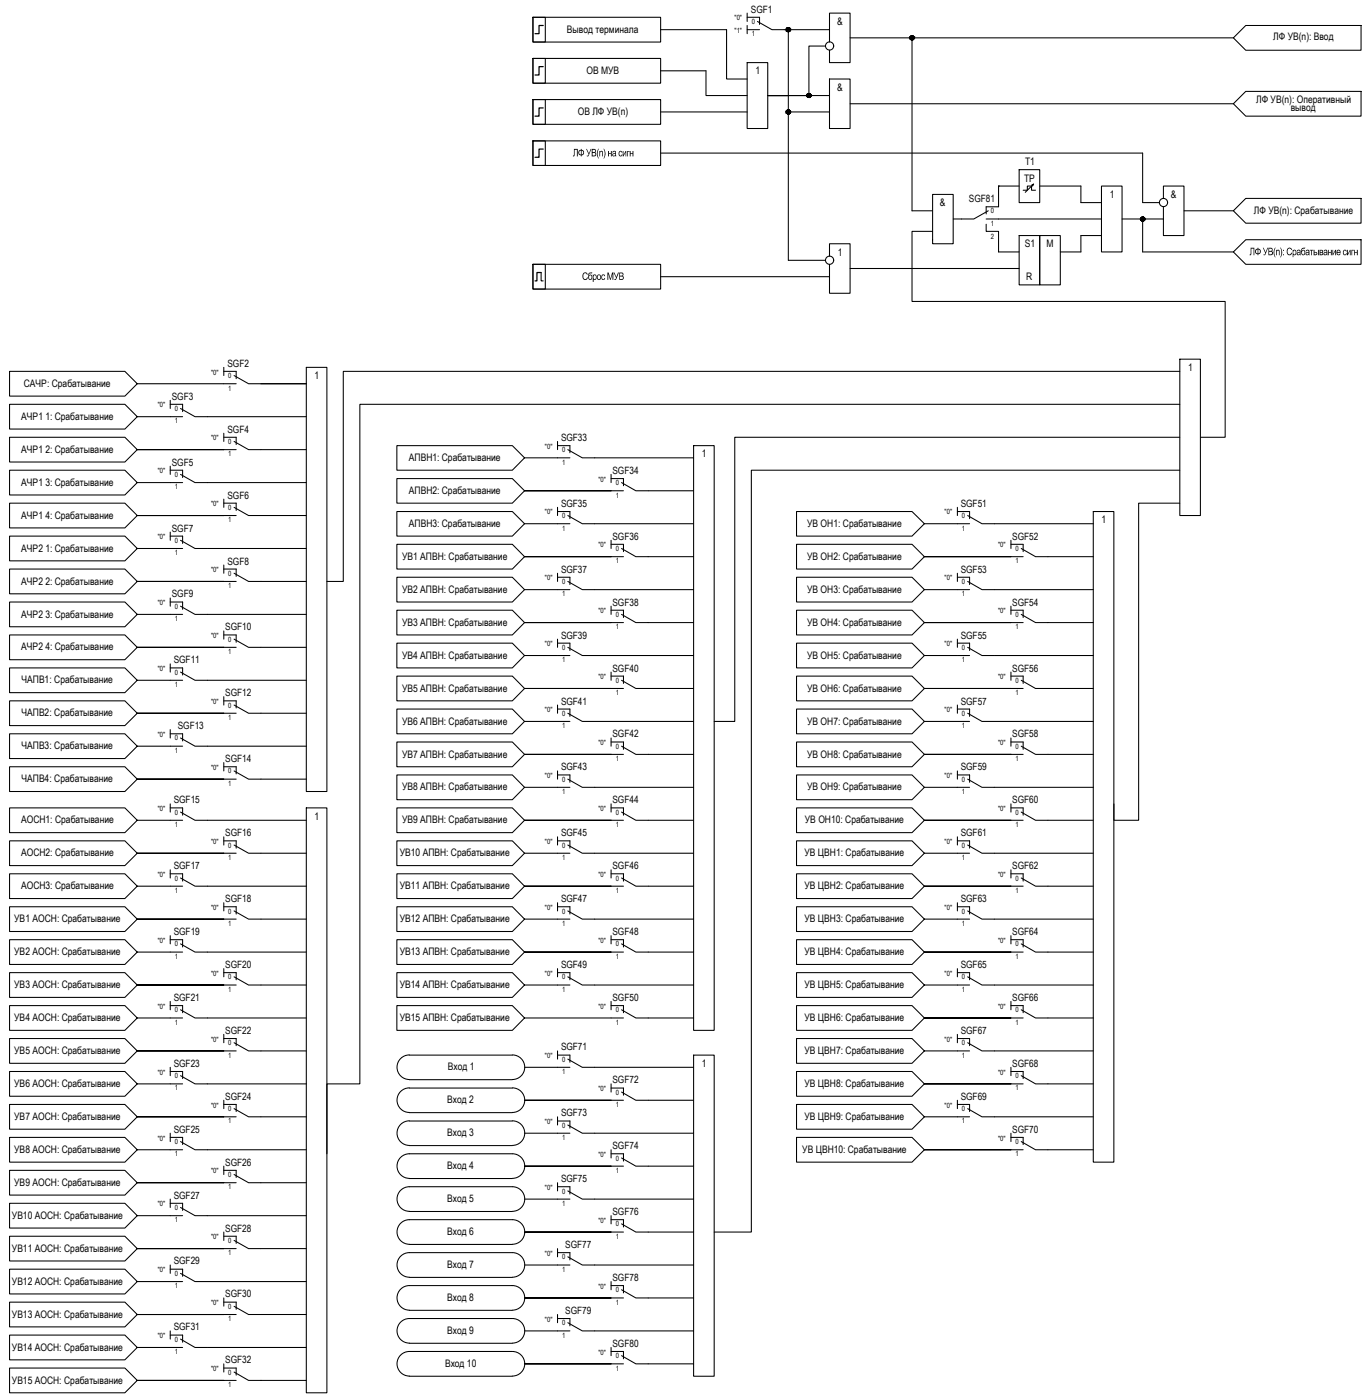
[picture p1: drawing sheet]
<svg xmlns="http://www.w3.org/2000/svg" width="332mm" height="340mm" viewBox="0 0 332 340" stroke-linecap="round" stroke-linejoin="round" font-family="sans-serif">
<g fill="none" stroke="#000" stroke-width=".25">
<path d="M129.3 4.2h3v6h-3zM129.3 4.2h31v6h-31zM129.3 14.2h3v6h-3zM129.3 14.2h31v6h-31zM160.3 7.2h16v12h5M160.3 17.2h11v6h10M181.3 15.2h5v16h-5zM181.3 4.2h3v1.7M181.3 7.2h3M181.3 3.2v2M181.3 6.2v2M183.8 5.2l3.5 2h14"/>
<path d="M191.3 7.2v56h9M200.3 11.2h-4v12h-10h15M201.3 10.2v-7h5v12h-5v-3M201.3 19.2h5v12h-5zM206.3 9.2h93M221.3 9.2v42h5M299.3 9.2l3-3h28v6h-28zM129.3 24.2h3v6h-3zM129.3 24.2h31v6h-31zM129.3 34.2h3v6h-3zM129.3 34.2h31v6h-31zM160.3 27.2h21"/>
<path d="M160.3 37.2h117v12h4M191.3 23.2h-5h5M191.3 27.2h10M206.3 25.2h93M299.3 25.2l3-3h28v6h-28zM226.3 47.2h5v12h-5zM239.3 53.2h3M239.8 51.2l-3.5 2h-5M242.3 50.2h-3v1.8M242.3 45.2h5M262.3 49.2h5M262.3 57.2h5"/>
<path d="M267.3 45.2h5v16h-5zM282.3 48.2v-3h5v12h-5v-7M287.3 51.2h12M299.3 51.2l3-3h28v6h-28zM129.3 64.2h3v6h-3zM129.3 64.2h31v6h-31zM160.3 67.2h41M201.3 62.2v-3h5v12h-5v-7M206.3 65.2h41M242.3 61.2h5M257.3 61.2h5M277.3 61.2h22"/>
<path d="M299.3 61.2l3-3h28v6h-28zM2.3 90.2h28l3 3-3 3h-28zM2.3 98.2h28l3 3-3 3h-28zM41.3 98.2h3v1.8M41.3 97.2v2M43.8 99.2l3.5 2h3M54.3 93.2h3M54.3 90.2h3v1.8M54.3 89.2v2M56.8 91.2l3.5 2h14M74.3 89.2h5v103h-5zM286.3 87.2h5v38h-5z"/>
<path d="M2.3 106.2h28l3 3-3 3h-28zM2.3 114.2h28l3 3-3 3h-28zM41.3 114.2h3v1.8M41.3 101.2h3M41.3 113.2v2M41.3 117.2h3M43.8 115.2l3.5 2h3M54.3 109.2h-21h21M54.3 106.2h3v1.8M54.3 105.2v2M54.3 109.2h3M56.8 107.2l3.5 2h3"/>
<path d="M96.3 108.2h28l3 3-3 3h-28zM96.3 116.2h28l3 3-3 3h-28zM135.3 108.2h3v1.7M135.3 111.2h3M135.3 107.2v2M137.8 109.2l3.5 2h3M148.3 119.2h-21h21M148.3 116.2h3v1.7M148.3 119.2h3M148.3 115.2v2M150.8 117.2l3.5 2h3M168.3 108.2h5v142h-5z"/>
<path d="M2.3 122.2h28l3 3-3 3h-28zM2.3 130.2h28l3 3-3 3h-28zM2.3 138.2h28l3 3-3 3h-28zM41.3 130.2h3v1.8M41.3 129.2v2M41.3 133.2h3M43.8 131.2l3.5 2h3M54.3 125.2h-21h21M54.3 122.2h3v1.8M54.3 138.2h3v1.8M54.3 121.2v2M54.3 137.2v2"/>
<path d="M54.3 125.2h3M56.8 123.2l3.5 2h3M56.8 139.2l3.5 2h3M96.3 124.2h28l3 3-3 3h-28zM96.3 132.2h28l3 3-3 3h-28zM135.3 124.2h3v1.7M135.3 123.2v2M135.3 139.2v2M135.3 127.2h3M137.8 125.2l3.5 2h3M148.3 135.2h-21h21M148.3 132.2h3v1.8"/>
<path d="M148.3 131.2v2M148.3 135.2h3M150.8 133.2l3.5 2h3M193.3 124.2h28l3 3-3 3h-28zM193.3 132.2h28l3 3-3 3h-28zM232.3 127.2h3M232.3 124.2h3v1.7M232.3 123.2v2M232.3 139.2v2M234.8 125.2l3.5 2h3M245.3 135.2h-21h21M245.3 135.2h3"/>
<path d="M245.3 132.2h3v1.8M245.3 131.2v2M247.8 133.2l3.5 2h3M265.3 124.2h5v158h-5zM2.3 146.2h28l3 3-3 3h-28zM2.3 154.2h28l3 3-3 3h-28zM41.3 146.2h3v1.8M41.3 145.2v2M41.3 149.2h3M43.8 147.2l3.5 2h3M54.3 141.2h-21h21M54.3 157.2h-21h21"/>
<path d="M54.3 154.2h3v1.8M54.3 153.2v2M54.3 141.2h3M54.3 157.2h3M56.8 155.2l3.5 2h3M96.3 140.2h28l3 3-3 3h-28zM96.3 148.2h28l3 3-3 3h-28zM96.3 156.2h28l3 3-3 3h-28zM135.3 140.2h3v1.8M135.3 156.2h3v1.8M135.3 155.2v2M135.3 143.2h3"/>
<path d="M135.3 159.2h3M137.8 141.2l3.5 2h3M137.8 157.2l3.5 2h3M148.3 151.2h-21h21M148.3 148.2h3v1.8M148.3 147.2v2M148.3 151.2h3M150.8 149.2l3.5 2h3M193.3 140.2h28l3 3-3 3h-28zM193.3 148.2h28l3 3-3 3h-28zM193.3 156.2h28l3 3-3 3h-28zM232.3 143.2h3"/>
<path d="M232.3 140.2h3v1.8M232.3 159.2h3M232.3 156.2h3v1.8M232.3 155.2v2M234.8 141.2l3.5 2h3M234.8 157.2l3.5 2h3M245.3 151.2h-21h21M245.3 151.2h3M245.3 148.2h3v1.8M245.3 147.2v2M247.8 149.2l3.5 2h3M2.3 162.2h28l3 3-3 3h-28z"/>
<path d="M2.3 170.2h28l3 3-3 3h-28zM2.3 178.2h28l3 3-3 3h-28zM41.3 162.2h3v1.7M41.3 178.2h3v1.7M41.3 161.2v2M41.3 177.2v2M41.3 165.2h3M43.8 163.2l3.5 2h3M43.8 179.2l3.5 2h3M54.3 173.2h-21h21M54.3 170.2h3v1.7M54.3 169.2v2"/>
<path d="M54.3 173.2h3M56.8 171.2l3.5 2h3M96.3 164.2h28l3 3-3 3h-28zM96.3 172.2h28l3 3-3 3h-28zM135.3 172.2h3v1.8M135.3 171.2v2M135.3 175.2h3M137.8 173.2l3.5 2h3M148.3 167.2h-21h21M148.3 164.2h3v1.8M148.3 163.2v2M148.3 179.2v2"/>
<path d="M148.3 167.2h3M150.8 165.2l3.5 2h3M193.3 164.2h28l3 3-3 3h-28zM193.3 172.2h28l3 3-3 3h-28zM232.3 175.2h3M232.3 172.2h3v1.8M232.3 171.2v2M234.8 173.2l3.5 2h3M245.3 167.2h-21h21M245.3 167.2h3M245.3 164.2h3v1.8M245.3 163.2v2"/>
<path d="M245.3 179.2v2M247.8 165.2l3.5 2h3M2.3 186.2h28l3 3-3 3h-28zM2.3 196.2h28l3 3-3 3h-28zM41.3 196.2h3v1.8M41.3 195.2v2M41.3 181.2h3M41.3 199.2h3M43.8 197.2l3.5 2h3M54.3 189.2h-21h21M54.3 186.2h3v1.7M54.3 185.2v2"/>
<path d="M54.3 189.2h3M56.8 187.2l3.5 2h3M74.3 196.2h5v142h-5zM96.3 180.2h28l3 3-3 3h-28zM96.3 188.2h28l3 3-3 3h-28zM96.3 196.2h28l3 3-3 3h-28zM135.3 188.2h3v1.8M135.3 187.2v2M135.3 191.2h3M137.8 189.2l3.5 2h3M148.3 183.2h-21h21M148.3 199.2h-21h21"/>
<path d="M148.3 199.2h3M148.3 196.2h3v1.8M148.3 180.2h3v1.8M148.3 195.2v2M148.3 183.2h3M150.8 181.2l3.5 2h3M150.8 197.2l3.5 2h3M193.3 180.2h28l3 3-3 3h-28zM193.3 188.2h28l3 3-3 3h-28zM193.3 196.2h28l3 3-3 3h-28zM232.3 191.2h3M232.3 188.2h3v1.8"/>
<path d="M232.3 187.2v2M234.8 189.2l3.5 2h3M245.3 183.2h-21h21M245.3 199.2h-21h21M245.3 199.2h3M245.3 196.2h3v1.8M245.3 183.2h3M245.3 180.2h3v1.8M245.3 195.2v2M247.8 181.2l3.5 2h3M247.8 197.2l3.5 2h3M2.3 204.2h28l3 3-3 3h-28z"/>
<path d="M2.3 212.2h28l3 3-3 3h-28zM41.3 212.2h3v1.8M41.3 211.2v2M41.3 215.2h3M43.8 213.2l3.5 2h3M54.3 207.2h-21h21M54.3 204.2h3v1.8M54.3 203.2v2M54.3 219.2v2M54.3 207.2h3M56.8 205.2l3.5 2h3M96.3 204.2h28l3 3-3 3h-28z"/>
<path d="M96.3 212.2h28l3 3-3 3h-28zM135.3 207.2h3M135.3 204.2h3v1.8M135.3 203.2v2M135.3 219.2v2M137.8 205.2l3.5 2h3M148.3 215.2h-21h21M148.3 215.2h3M148.3 212.2h3v1.8M148.3 211.2v2M150.8 213.2l3.5 2h3M193.3 204.2h28l3 3-3 3h-28z"/>
<path d="M193.3 212.2h28l3 3-3 3h-28zM232.3 207.2h3M232.3 204.2h3v1.8M232.3 203.2v2M232.3 219.2v2M234.8 205.2l3.5 2h3M245.3 215.2h-21h21M245.3 215.2h3M245.3 212.2h3v1.8M245.3 211.2v2M247.8 213.2l3.5 2h3M2.3 220.2h28l3 3-3 3h-28z"/>
<path d="M2.3 228.2h28l3 3-3 3h-28zM2.3 236.2h28l3 3-3 3h-28zM41.3 228.2h3v1.8M41.3 227.2v2M41.3 231.2h3M43.8 229.2l3.5 2h3M54.3 223.2h-21h21M54.3 239.2h-21h21M54.3 220.2h3v1.8M54.3 236.2h3v1.7M54.3 235.2v2M54.3 223.2h3"/>
<path d="M54.3 239.2h3M56.8 221.2l3.5 2h3M56.8 237.2l3.5 2h3M96.3 220.2h28l3 3-3 3h-28zM96.3 228.2h28l3 3-3 3h-28zM96.3 236.2h28l3 3-3 3h-28zM135.3 223.2h3M135.3 220.2h3v1.8M135.3 239.2h3M135.3 236.2h3v1.7M135.3 235.2v2M137.8 221.2l3.5 2h3"/>
<path d="M137.8 237.2l3.5 2h3M148.3 231.2h-21h21M148.3 231.2h3M148.3 228.2h3v1.8M148.3 227.2v2M150.8 229.2l3.5 2h3M193.3 220.2h28l3 3-3 3h-28zM193.3 228.2h28l3 3-3 3h-28zM193.3 236.2h28l3 3-3 3h-28zM232.3 223.2h3M232.3 220.2h3v1.8M232.3 239.2h3"/>
<path d="M232.3 236.2h3v1.7M232.3 235.2v2M234.8 221.2l3.5 2h3M234.8 237.2l3.5 2h3M245.3 231.2h-21h21M245.3 231.2h3M245.3 228.2h3v1.8M245.3 227.2v2M247.8 229.2l3.5 2h3M2.3 244.2h28l3 3-3 3h-28zM2.3 252.2h28l3 3-3 3h-28zM41.3 244.2h3v1.7"/>
<path d="M41.3 243.2v2M41.3 259.2v2M41.3 247.2h3M43.8 245.2l3.5 2h3M54.3 255.2h-21h21M54.3 252.2h3v1.7M54.3 251.2v2M54.3 255.2h3M56.8 253.2l3.5 2h3M96.3 244.2h28l3 3-3 3h-28zM127.3 247.2h24M135.3 256.2h3v1.7"/>
<path d="M135.3 255.2v2M135.3 259.2h3M137.8 257.2l3.5 2h3M148.3 244.2h3v1.7M148.3 243.2v2M150.8 245.2l3.5 2h3M168.3 256.2h5v78h-5zM193.3 244.2h28l3 3-3 3h-28zM193.3 252.2h28l3 3-3 3h-28zM232.3 255.2h3M232.3 252.2h3v1.7M232.3 251.2v2"/>
<path d="M234.8 253.2l3.5 2h3M245.3 247.2h-21h21M245.3 247.2h3M245.3 244.2h3v1.7M245.3 243.2v2M245.3 259.2v2M247.8 245.2l3.5 2h3M2.3 260.2h28l3 3-3 3h-28zM2.3 268.2h28l3 3-3 3h-28zM2.3 276.2h28l3 3-3 3h-28zM41.3 260.2h3v1.7M41.3 276.2h3v1.7"/>
<path d="M41.3 275.2v2M41.3 263.2h3M41.3 279.2h3M43.8 261.2l3.5 2h3M43.8 277.2l3.5 2h3M54.3 271.2h-21h21M54.3 268.2h3v1.7M54.3 267.2v2M54.3 271.2h3M56.8 269.2l3.5 2h3M135.3 272.2h3v1.7M135.3 271.2v2"/>
<path d="M135.3 275.2h3M137.8 273.2l3.5 2h3M148.3 267.2h-21h21M148.3 264.2h3v1.7M148.3 263.2v2M148.3 279.2v2M148.3 267.2h3M150.8 265.2l3.5 2h3M193.3 260.2h28l3 3-3 3h-28zM193.3 268.2h28l3 3-3 3h-28zM193.3 276.2h28l3 3-3 3h-28zM232.3 271.2h3"/>
<path d="M232.3 268.2h3v1.7M232.3 267.2v2M234.8 269.2l3.5 2h3M245.3 263.2h-21h21M245.3 279.2h-21h21M245.3 263.2h3M245.3 260.2h3v1.7M245.3 279.2h3M245.3 276.2h3v1.7M245.3 275.2v2M247.8 261.2l3.5 2h3M247.8 277.2l3.5 2h3"/>
<path d="M2.3 284.2h28l3 3-3 3h-28zM2.3 292.2h28l3 3-3 3h-28zM41.3 292.2h3v1.7M41.3 291.2v2M41.3 295.2h3M43.8 293.2l3.5 2h3M54.3 287.2h-21h21M54.3 284.2h3v1.7M54.3 283.2v2M54.3 299.2v2M54.3 287.2h3M56.8 285.2l3.5 2h3"/>
<path d="M135.3 288.2h3v1.7M135.3 287.2v2M135.3 291.2h3M137.8 289.2l3.5 2h3M148.3 283.2h-21h21M148.3 299.2h-21h21M148.3 280.2h3v1.7M148.3 296.2h3v1.7M148.3 295.2v2M148.3 283.2h3M148.3 299.2h3M150.8 281.2l3.5 2h3"/>
<path d="M150.8 297.2l3.5 2h3M2.3 300.2h28l3 3-3 3h-28zM2.3 308.2h28l3 3-3 3h-28zM2.3 316.2h28l3 3-3 3h-28zM41.3 308.2h3v1.7M41.3 307.2v2M41.3 311.2h3M43.8 309.2l3.5 2h3M54.3 303.2h-21h21M54.3 319.2h-21h21M54.3 300.2h3v1.7M54.3 316.2h3v1.7"/>
<path d="M54.3 315.2v2M54.3 303.2h3M54.3 319.2h3M56.8 301.2l3.5 2h3M56.8 317.2l3.5 2h3M135.3 304.2h3v1.8M135.3 303.2v2M135.3 319.2v2M135.3 307.2h3M137.8 305.2l3.5 2h3M148.3 315.2h-21h21M148.3 312.2h3v1.8"/>
<path d="M148.3 311.2v2M148.3 315.2h3M150.8 313.2l3.5 2h3M2.3 324.2h28l3 3-3 3h-28zM2.3 332.2h28l3 3-3 3h-28zM41.3 324.2h3v1.7M41.3 323.2v2M41.3 327.2h3M43.8 325.2l3.5 2h3M54.3 335.2h-21h21M54.3 332.2h3v1.7M54.3 331.2v2"/>
<path d="M54.3 335.2h3M56.8 333.2l3.5 2h3M135.3 320.2h3v1.8M135.3 323.2h3M137.8 321.2l3.5 2h3M148.3 331.2h-21h21M148.3 328.2h3v1.8M148.3 327.2v2M148.3 331.2h3M150.8 329.2l3.5 2h3"/>
<circle cx="191.3" cy="7.2" r=".49"/>
<circle cx="201.3" cy="11.2" r=".99"/>
<circle cx="221.3" cy="9.2" r=".49"/>
<circle cx="191.3" cy="27.2" r=".49"/>
<circle cx="196.3" cy="23.2" r=".49"/>
<circle cx="277.3" cy="53.2" r=".49"/>
<circle cx="282.3" cy="49.2" r=".99"/>
<circle cx="201.3" cy="63.2" r=".99"/>
</g>
<g fill="#000" stroke="#000" stroke-width=".24">
<path d="M191 6.9h.7zM191.2 6.7h.1zM221.2 8.7h.2zM221.2 9.7h.2zM190.9 27.5h.8zM191.2 26.7h.1zM196 22.9h.7zM196.2 23.7h.2zM196.2 22.7h.2zM277.2 53.7h.2zM277.2 52.7h.2z"/>
<path d="M191.2 6.7h.2zM191.2 6.7h.2z"/>
<path d="M191.2 6.7h.3zM191.1 6.7h.4z"/>
<path d="M191.2 7.7h.2zM191.2 7.7h.1zM191.2 7.7h.1z"/>
<path d="M191.1 6.7h.4zM191.1 6.7h.4z"/>
<path d="M191.1 7.7h.4zM191.1 7.7h.3z"/>
<path d="M191.1 6.7l.4 .1zM191.1 6.7l.4 .1z"/>
<path d="M191.1 7.7h.4zM191.1 7.7h.4z"/>
<path d="M191 6.8h.6zM191 6.8h.6z"/>
<path d="M191 7.6h.5zM191 7.6l.5 .1z"/>
<path d="M191 6.8h.6zM191 6.8h.6z"/>
<path d="M191 7.6h.6zM191 7.6h.5z"/>
<path d="M191 6.8l.7 .1zM191 6.8l.7 .1zM190.9 6.9h.8z"/>
<path d="M191 7.6h.6zM191 7.6h.6z"/>
<path d="M190.9 6.9h.8zM190.9 6.9h.8z"/>
<path d="M190.9 7.5h.8zM190.9 7.5h.8z"/>
<path d="M191 7.5h.7zM191 7.5l.6 .1z"/>
<path d="M190.9 6.9l.9 .1zM190.9 6.9l.9 .1z"/>
<path d="M190.9 7.5h.8zM190.9 7.5h.8z"/>
<path d="M190.9 7h.9zM190.9 7h.9z"/>
<path d="M190.8 7h1zM190.8 7h1z"/>
<path d="M190.8 7l1 .1zM190.8 7l1 .1z"/>
<path d="M190.8 7.3l1 .1zM190.8 7.3l1 .1z"/>
<path d="M190.8 7.4h1zM190.8 7.4h1z"/>
<path d="M190.9 7.4h.9zM190.9 7.4l.8 .1z"/>
<path d="M190.8 7.1l1 .1zM190.8 7.1l1 .1z"/>
<path d="M190.8 7.2h1zM190.8 7.2h1z"/>
<path d="M190.8 7.2h1zM190.8 7.2h1z"/>
<path d="M190.8 7.2l1 .1zM190.8 7.2l1 .1z"/>
<path d="M190.8 7.3h1zM190.8 7.3h1z"/>
<path d="M221.2 9.7h.2zM221.2 9.7h.2z"/>
<path d="M221.2 8.7h.2zM221.2 8.7h.2zM221.1 8.7h.3z"/>
<path d="M221.1 8.7h.4zM221.1 8.7h.4z"/>
<path d="M221.1 9.7h.3zM221.1 9.7h.3z"/>
<path d="M221.1 8.7l.5 .1zM221.1 8.7l.5 .1z"/>
<path d="M221.1 9.7h.4zM221.1 9.7h.3z"/>
<path d="M221.1 8.8h.5zM221 8.8h.6z"/>
<path d="M221.1 9.6h.5zM221.1 9.6l.4 .1z"/>
<path d="M221 8.8h.6zM221 8.8h.6z"/>
<path d="M221 8.8l.6 .1zM221 8.8l.6 .1z"/>
<path d="M221 9.6h.6zM221 9.6h.6z"/>
<path d="M221 9.6h.6zM221 9.6h.6z"/>
<path d="M220.9 8.9h.8zM220.9 8.9h.8z"/>
<path d="M220.9 9.5h.7zM220.9 9.5l.7 .1z"/>
<path d="M220.9 8.9h.8zM220.9 8.9h.8z"/>
<path d="M220.9 9.5h.8zM220.9 9.5h.7z"/>
<path d="M220.9 8.9l.8 .1zM220.9 8.9l.8 .1z"/>
<path d="M220.8 9h1zM220.8 9h1z"/>
<path d="M220.8 9.4h.9zM220.8 9.4h.9z"/>
<path d="M220.9 9.4h.8zM220.9 9.4l.8 .1z"/>
<path d="M220.8 9l1 .1zM220.8 9.1h1z"/>
<path d="M220.8 9.1h1zM220.8 9.1h1z"/>
<path d="M220.8 9.1l1 .1zM220.8 9.1l1 .1z"/>
<path d="M220.8 9.2h1zM220.8 9.2h1z"/>
<path d="M220.8 9.2l1 .1zM220.8 9.2l1 .1z"/>
<path d="M220.8 9.3h1zM220.8 9.3h1z"/>
<path d="M220.8 9.3l1 .1zM220.8 9.3l1 .1z"/>
<path d="M220.8 9.4h1zM220.8 9.4h.9z"/>
<path d="M220.8 9.2h1zM220.8 9.2h1z"/>
<path d="M191.2 27.7h.1zM191.2 27.7h.1zM191.2 27.7h.2z"/>
<path d="M191.2 26.7h.2zM191.2 26.7h.2z"/>
<path d="M191.2 26.7h.3zM191.1 26.7h.4z"/>
<path d="M191.1 26.7h.4zM191.1 26.7h.4z"/>
<path d="M191.1 27.7h.4zM191.1 27.7h.3z"/>
<path d="M191.1 26.7l.4 .1zM191.1 26.7l.4 .1z"/>
<path d="M191.1 27.7h.4zM191.1 27.7h.4z"/>
<path d="M191 26.8h.6zM191 26.8h.6z"/>
<path d="M191 27.6h.5zM191 27.6l.5 .1z"/>
<path d="M191 26.8h.6zM191 26.8h.6z"/>
<path d="M191 27.6h.6zM191 27.6h.5z"/>
<path d="M191 26.8h.7zM191 26.8h.7z"/>
<path d="M191 27.6h.6zM191 27.6h.6z"/>
<path d="M191 26.8l.7 .1zM191 26.8l.7 .1z"/>
<path d="M190.9 26.9h.8zM190.9 26.9h.8z"/>
<path d="M191 27.5h.7zM191 27.5l.6 .1z"/>
<path d="M190.9 26.9l.9 .1zM190.9 26.9l.9 .1z"/>
<path d="M190.9 27.5h.8zM190.9 27.5h.8zM190.9 27.5h.8z"/>
<path d="M190.9 27h.9zM190.9 27h.9z"/>
<path d="M190.8 27l1 .1zM190.8 27l1 .1z"/>
<path d="M190.8 27.1h1zM190.8 27.1h1z"/>
<path d="M190.8 27.4h1zM190.8 27.4h1z"/>
<path d="M190.8 27.4h1zM190.8 27.4h1z"/>
<path d="M190.9 27.4h.9zM190.9 27.4l.8 .1z"/>
<path d="M190.8 27.1h1zM190.8 27.1h1z"/>
<path d="M190.8 27.1l1 .1zM190.8 27.1l1 .1z"/>
<path d="M190.8 27.2h1zM190.8 27.2h1z"/>
<path d="M190.8 27.2l1 .1zM190.8 27.2l1 .1z"/>
<path d="M190.8 27.3h1zM190.8 27.3l1 .1z"/>
<path d="M196.2 23.7h.2zM196.2 23.7h.2z"/>
<path d="M196.2 22.7h.2zM196.2 22.7h.2z"/>
<path d="M196.2 22.7h.3zM196.1 22.7h.4z"/>
<path d="M196.1 22.7h.4zM196.1 22.7h.4z"/>
<path d="M196.1 23.7h.4zM196.1 23.7h.3z"/>
<path d="M196.1 22.7l.4 .1zM196 22.8h.5z"/>
<path d="M196.1 23.6h.4zM196.1 23.6l.4 .1z"/>
<path d="M196 22.8h.6zM196 22.8h.6z"/>
<path d="M196 23.6h.5zM196 23.6h.5z"/>
<path d="M196 22.8h.6zM196 22.8h.6z"/>
<path d="M196 23.6h.6zM196 23.6h.6z"/>
<path d="M196 23.6h.6zM196 23.6h.5z"/>
<path d="M196 22.8l.7 .1zM196 22.8l.7 .1zM195.9 22.9h.8z"/>
<path d="M195.9 22.9h.8zM195.9 22.9h.8z"/>
<path d="M195.9 23.5h.8zM195.9 23.5h.8z"/>
<path d="M196 23.5h.7zM196 23.5l.6 .1z"/>
<path d="M195.9 22.9l.9 .1zM195.9 22.9l.9 .1z"/>
<path d="M195.9 23.5h.8zM195.9 23.5h.8z"/>
<path d="M195.9 23h.9zM195.9 23h.9z"/>
<path d="M195.8 23h1zM195.8 23h1z"/>
<path d="M195.8 23.4h1zM195.8 23.4h1z"/>
<path d="M195.9 23.4h.9zM195.9 23.4l.8 .1z"/>
<path d="M195.8 23l1 .1zM195.8 23l1 .1z"/>
<path d="M195.8 23.1l1 .1zM195.8 23.1l1 .1z"/>
<path d="M195.8 23.2h1zM195.8 23.2h1z"/>
<path d="M195.8 23.2h1zM195.8 23.2h1z"/>
<path d="M195.8 23.2l1 .1zM195.8 23.2l1 .1z"/>
<path d="M195.8 23.3h1zM195.8 23.3h1z"/>
<path d="M195.8 23.3h1zM195.8 23.3l1 .1z"/>
<path d="M277.2 53.7h.2zM277.2 53.7h.2z"/>
<path d="M277.2 52.7h.2zM277.2 52.7h.2z"/>
<path d="M277.2 52.7h.2zM277.1 52.7h.3z"/>
<path d="M277.1 52.7l.4 .1zM277.1 52.7l.4 .1z"/>
<path d="M277.1 53.7h.3zM277.1 53.7h.3z"/>
<path d="M277.1 52.8h.4zM277.1 52.8h.4z"/>
<path d="M277.1 53.6h.4zM277.1 53.6l.3 .1z"/>
<path d="M277.1 52.8h.5zM277.1 52.8h.5z"/>
<path d="M277.1 53.6h.4zM277.1 53.6h.4z"/>
<path d="M277 52.8h.6zM277 52.8h.6z"/>
<path d="M277 53.6h.6zM277 53.6h.5z"/>
<path d="M277 52.8h.7zM277 52.8h.7z"/>
<path d="M277 53.6h.6zM277 53.6h.6z"/>
<path d="M276.9 52.8l.8 .1zM276.9 52.8l.8 .1z"/>
<path d="M276.9 53.6h.8zM276.9 53.6h.7z"/>
<path d="M276.9 52.9h.8zM276.9 52.9h.8z"/>
<path d="M276.9 52.9l.8 .1zM276.9 53h.8z"/>
<path d="M276.9 53.5h.8zM276.9 53.5h.8z"/>
<path d="M276.9 53.5h.8zM276.9 53.5l.8 .1z"/>
<path d="M276.9 53h.8zM276.9 53h.8z"/>
<path d="M276.9 53l.9 .1zM276.9 53l.9 .1z"/>
<path d="M276.9 53.4h.8zM276.9 53.4h.8z"/>
<path d="M276.9 53.4h.8zM276.9 53.4l.8 .1z"/>
<path d="M276.8 53.1h1zM276.8 53.1h1z"/>
<path d="M276.8 53.1h1zM276.8 53.1h1z"/>
<path d="M276.8 53.1l1 .1zM276.8 53.1l1 .1z"/>
<path d="M276.8 53.2l1 .1zM276.8 53.2l1 .1z"/>
<path d="M276.8 53.3h1zM276.8 53.3h1z"/>
<path d="M276.8 53.3h1zM276.8 53.3h1z"/>
<path d="M276.8 53.3h1zM276.8 53.3l.9 .1z"/>
</g>
<path d="M131.8 6.2h-1v2h-1M131.8 16.2h-1v2h-1M131.8 26.2h-1v2h-1M131.8 36.2h-1v2h-1M131.3 66.2h-1v2h-.5" fill="none" stroke="#000" stroke-width=".3"/>
<g fill="#000">
<path d="M139.3 36.2h.9v1.8h-.2v-1.6h-.6v1.2a.31 .31 0 0 1 0 .3 .31 .31 0 0 1-.4 .1l.3-.4zM142.2 36.2h.2l.5 1.1 .4-1.1h.2l-.8 1.8-.3-.1v-.2l.3 .1 .1-.3zM145.2 36.2l.1-.1-.2 .7-.1 .8 .3 .9-.1-.1-.3-.7v-.8zM145.4 36.7l.2 .1 .2-.2 .5 .2v1.2h-.2v-.8a.28 .28 0 0 0-.3-.4 .28 .28 0 0 0-.2 .5v.7h-.2zM146.4 36.1l.3 .2 .2 .8-.3 1.4h-.2l.4-1.2zM147.6 36.7h.2v.5h.4v-.5h.3v1.3h-.3v-.6h-.4v.6h-.2zM150.2 36.8l.5-.2 .3 .4h-.2a.37 .37 0 0 0-.5 0 .37 .37 0 0 0 0 .6 .28 .28 0 0 0 .3 .2 .28 .28 0 0 0 .3-.3l.1 .1-.3 .4-.5-.2zM151.1 36.7h.2v.9l.5-.9h.2v1.3h-.2v-1l-.5 1h-.2zM152.2 36.7h.6v.1h-.5v1.2h-.1zM152.8 36.7h.2v.5h.5v-.5h.2v1.3h-.2v-.6h-.5v.6h-.2zM146 66.9l.5-.3 .3 .5h-.2a.35 .35 0 0 0-.5-.1 .35 .35 0 0 0 0 .5l.1 .2a.26 .26 0 0 0 .3 .1 .26 .26 0 0 0 .2-.3l.1 .1-.2 .4h-.4l-.3-.5zM147.4 66.2h.3l.4 1.5 .4-1.5h.3v1.8h-.2v-1.5l-.4 1.5h-.2l-.4-1.6v1.6h-.2z"/>
<path d="M148.9 66.2h.2l.5 1.1 .4-1.1h.2l-.9 1.8h-.2v-.3l.2 .1 .2-.3zM303.5 60.2h.9v1.8h-.2v-1.6h-.6v1.2a.31 .31 0 0 1 0 .3 .31 .31 0 0 1-.4 .1l.3-.4zM306.4 60.2h.2l.5 1.1 .4-1.1h.2l-.8 1.8-.3-.1v-.2l.3 .1 .1-.3zM309.7 60.7l.1 .1 .2-.2 .5 .2v1.2h-.2v-.8a.28 .28 0 0 0-.3-.4 .28 .28 0 0 0-.2 .5v.7h-.1zM310.6 60.1l.3 .2 .2 .8-.3 1.4h-.2l.3-.8v-.8zM317.8 60.7h.9v.1h-.4v1.2h-.1v-1.2h-.4zM322.3 60.7h.1v.5h.6v-.5h.2v1.3h-.2v-.6h-.6v.6h-.1zM323.3 60.7h.2v.9l.5-.9h.2v1.3h-.2v-1l-.5 1h-.2zM326 60.8l.5-.2 .3 .3-.2 .2v-.2l-.4-.1-.1 .7a.28 .28 0 0 0 .3 .3 .28 .28 0 0 0 .2-.3l.2 .1-.2 .3h-.5l-.2-.3zM326.8 60.7h.3v.9l.5-.9h.1v1.3h-.1v-1l-.5 1h-.3zM327.9 60.7h.6v.1h-.4v1.2h-.2zM328.6 60.7h.2v.5h.5v-.5h.2v1.3h-.2v-.6h-.5v.6h-.2z"/>
<path d="M140.5 36.6l.6-.4v.2l.6 .3v.6l-.2 .3-.4 .1v.3l-.7-.7zM141.1 36.6v.9h.2l.3-.5zM140.7 36.7l-.2 .5 .5 .3v-.9z"/>
<path d="M143.6 36.2h.7l.3 .1v.4l-.2 .3 .3 .3v.3l-.2 .3-.9 .1zM143.8 36.4v.5l.6-.1-.1-.4zM143.8 37.1v.7l.7-.2-.1-.4z"/>
<path d="M148.7 36.8l.2-.2 .5 .2 .2 1.2-.3-.2-.5 .2-.2-.2v-.4l.3-.2a.25 .25 0 0 0 .4-.1 .25 .25 0 0 0-.3-.4 .25 .25 0 0 0-.2 .3h-.2zM148.8 37.4a.28 .28 0 0 0 .2 .4 .28 .28 0 0 0 .3-.1 .28 .28 0 0 0 0-.4z"/>
<path d="M143.8 66.7l.2 .2 .2-.3 .4 .1 .2 .3-.1 .8-.3 .2-.3-.2v.7h-.3zM144.2 66.8l-.2 .7 .4 .3 .2-.7-.1-.2z"/>
<path d="M145 66.8l.5-.2 .3 .4v.6l-.3 .4h-.3l-.3-.3zM145.2 66.9l-.2 .2 .1 .5a.42 .42 0 0 0 .6-.1 .42 .42 0 0 0-.1-.6z"/>
<path d="M150.3 66.2h.7l.3 .3-.2 .5 .2 .2 .1 .4-.3 .4h-.8zM150.4 66.4v.5h.6a.27 .27 0 0 0 .1-.4 .27 .27 0 0 0-.4-.1zM150.4 67.1v.6h.7v-.5z"/>
<path d="M304.6 60.7l.7-.5v.2l.6 .3v.7l-.6 .3v.3l-.6-.5zM305.3 60.6v.9h.2l.2-.2v-.5zM305 60.6l-.3 .6 .5 .3v-.9z"/>
<path d="M311.4 60.7h.2v.2h-.2zM311.4 61.7h.2v.3h-.2z"/>
<path d="M314.8 60.7l.5-.1 .2 .2 .1 1.2-.2-.2-.2 .2-.5-.1v-.5l.3-.2a.24 .24 0 0 0 .4-.1 .24 .24 0 0 0-.2-.3 .24 .24 0 0 0-.3 .2l-.2 .1zM314.9 61.5a.29 .29 0 0 0 .4 .3 .29 .29 0 0 0 .1-.5z"/>
<path d="M315.9 60.3l.8-.2-.1 .3h-.5l-.2 .4v.1l.2-.2h.3l.3 .4v.5l-.3 .4h-.3l-.3-.4v-1zM316.1 60.9l-.1 .7 .3 .2 .3-.3-.1-.5-.2-.2z"/>
<path d="M317 60.7l.4-.1 .3 .2 .1 1.2-.2-.2-.3 .2-.4-.1-.1-.5 .4-.2a.24 .24 0 0 0 .3-.1 .24 .24 0 0 0-.2-.3 .24 .24 0 0 0-.3 .3h-.2zM317 61.5a.3 .3 0 0 0 .4 .3 .3 .3 0 0 0 .1-.5z"/>
<path d="M318.8 60.7h.2v.5l.6 .1-.1 .6-.7 .1zM319 61.3v.5h.1a.23 .23 0 0 0 .4-.2 .23 .23 0 0 0-.3-.3zM319.8 60.7h.2v1.3h-.2z"/>
<path d="M320.2 60.7l.8 .1-.1 .5 .2 .5-.2 .1-.7 .1zM320.4 60.8v.4h.2a.21 .21 0 0 0 .3-.2 .21 .21 0 0 0-.3-.2zM320.4 61.4v.4h.2a.21 .21 0 0 0 .3-.2 .21 .21 0 0 0-.3-.2z"/>
<path d="M321.3 60.7l.7 .1 .1 1.2h-.2v-.2l-.6 .2-.1-.2 .1-.5 .6-.2-.2-.3-.5 .3zM321.4 61.4v.1a.25 .25 0 0 0 .2 .3 .25 .25 0 0 0 .3-.1 .25 .25 0 0 0-.1-.4z"/>
<path d="M324.6 60.7h.4l.3 .3v.4h-.8a.3 .3 0 0 0 .2 .4 .3 .3 0 0 0 .4-.2h.2l-.3 .4-.6-.2-.1-.6zM324.6 60.9l-.1 .3h.6l-.1-.3z"/>
</g>
<!-- layer: 0 -->
<g fill="none" stroke="#000" stroke-width=".25">
<path d="M226.3 56.2h-5v17h76v33h-6M239.3 54.4v1.8h3v5M242.3 45.2h.1M242.3 53.2h25M242.3 45.2v5M247.3 57.2h5v12h-5zM247.3 41.2h5v8h-5zM248.3 46.2h1v-1h1v1h1M250.3 45l.5-.3-.2 .5M250.8 44.7l-2 2M252.3 57.2h5v12h-5zM252.3 45.2h10v4"/>
<path d="M262.3 57.2v4M272.3 53.2h10M277.3 53.2v8M131.3 66.2v2h.5M33.3 93.2h21M286.3 90.2h-203v51h-4M286.3 98.2h-199v165h-8v17M33.3 101.2h8M33.3 117.2h8M50.3 101.2h24M50.3 117.2h24M63.3 109.2h11"/>
<path d="M127.3 111.2h8M144.3 111.2h24M157.3 119.2h11M286.3 106.2h-108v69h-5M286.3 114.2h-104v185h-9M33.3 133.2h8M50.3 133.2h24M63.3 125.2h11M127.3 127.2h8M144.3 127.2h24M157.3 135.2h11M224.3 127.2h8"/>
<path d="M241.3 127.2h24M254.3 135.2h11M286.3 122.2h-10v77h-6v-4M33.3 149.2h8M50.3 149.2h24M63.3 141.2h11M63.3 157.2h11M127.3 143.2h8M127.3 159.2h8M144.3 143.2h24M144.3 159.2h24M157.3 151.2h11"/>
<path d="M224.3 143.2h8M224.3 159.2h8M241.3 143.2h24M241.3 159.2h24M254.3 151.2h11M33.3 165.2h8M50.3 165.2h24M63.3 173.2h11M127.3 175.2h8M144.3 175.2h24M157.3 167.2h11M224.3 175.2h8"/>
<path d="M241.3 175.2h24M254.3 167.2h11M33.3 181.2h8M33.3 199.2h8M50.3 181.2h24M50.3 199.2h24M63.3 189.2h11M127.3 191.2h8M144.3 191.2h24M157.3 199.2h11M157.3 183.2h11M224.3 191.2h8"/>
<path d="M241.3 191.2h24M254.3 199.2h11M254.3 183.2h11M33.3 215.2h8M50.3 215.2h24M63.3 207.2h11M127.3 207.2h8M144.3 207.2h24M157.3 215.2h11M224.3 207.2h8M241.3 207.2h24M254.3 215.2h11"/>
<path d="M33.3 231.2h8M50.3 231.2h24M63.3 223.2h11M63.3 239.2h11M127.3 223.2h8M127.3 239.2h8M144.3 223.2h24M144.3 239.2h24M157.3 231.2h11M224.3 223.2h8M224.3 239.2h8M241.3 223.2h24"/>
<path d="M241.3 239.2h24M254.3 231.2h11M33.3 247.2h8M50.3 247.2h24M63.3 255.2h11M124.3 256.2h-25a2.98 2.98 0 0 0-3 3 2.98 2.98 0 0 0 3 2.9M124.3 256.2a2.98 2.98 0 0 1 3 3 2.98 2.98 0 0 1-3 2.9M127.3 259.2h8M144.3 259.2h24M157.3 247.2h11M224.3 255.2h8M241.3 255.2h24"/>
<path d="M254.3 247.2h11M33.3 263.2h8M33.3 279.2h8M50.3 263.2h24M50.3 279.2h24M63.3 271.2h11M99.3 262.2h25M99.3 270.2h25M99.3 272.2h25M99.3 278.2h25M99.3 272.2a2.98 2.98 0 0 0-3 3 2.98 2.98 0 0 0 3 2.9M124.3 264.2h-25a2.98 2.98 0 0 0-3 3 2.98 2.98 0 0 0 3 2.9"/>
<path d="M124.3 264.2a2.98 2.98 0 0 1 3 3 2.98 2.98 0 0 1-3 2.9M124.3 272.2a2.98 2.98 0 0 1 3 3 2.98 2.98 0 0 1-3 2.9M127.3 275.2h8M144.3 275.2h24M157.3 267.2h11M224.3 271.2h8M241.3 271.2h24M254.3 263.2h11M254.3 279.2h11M33.3 295.2h8M50.3 295.2h24M63.3 287.2h11"/>
<path d="M124.3 280.2h-25a2.98 2.98 0 0 0-3 3 2.98 2.98 0 0 0 3 2.9l25 .1M124.3 288.2h-25a2.98 2.98 0 0 0-3 3 2.98 2.98 0 0 0 3 2.9l25 .1M124.3 296.2h-25a2.98 2.98 0 0 0-3 3 2.98 2.98 0 0 0 3 2.9l25 .1M124.3 280.2a2.98 2.98 0 0 1 3 3 2.98 2.98 0 0 1-3 2.9M124.3 288.2a2.98 2.98 0 0 1 3 3 2.98 2.98 0 0 1-3 2.9M124.3 296.2a2.98 2.98 0 0 1 3 3 2.98 2.98 0 0 1-3 2.9M127.3 291.2h8M144.3 291.2h24M157.3 283.2h11M157.3 299.2h11M33.3 311.2h8M50.3 311.2h24"/>
<path d="M63.3 303.2h11M63.3 319.2h11M99.3 310.2h25M99.3 318.2h25M124.3 304.2h-25a2.98 2.98 0 0 0-3 3 2.98 2.98 0 0 0 3 2.9M124.3 312.2h-25a2.98 2.98 0 0 0-3 3 2.98 2.98 0 0 0 3 2.9M124.3 304.2a2.98 2.98 0 0 1 3 3 2.98 2.98 0 0 1-3 2.9M124.3 312.2a2.98 2.98 0 0 1 3 3 2.98 2.98 0 0 1-3 2.9M127.3 307.2h8M144.3 307.2h24M157.3 315.2h11M33.3 327.2h8"/>
<path d="M50.3 327.2h24M63.3 335.2h11M99.3 326.2h25M99.3 334.2h25M124.3 320.2h-25a2.98 2.98 0 0 0-3 3 2.98 2.98 0 0 0 3 2.9M124.3 328.2h-25a2.98 2.98 0 0 0-3 3 2.98 2.98 0 0 0 3 2.9M124.3 320.2a2.98 2.98 0 0 1 3 3 2.98 2.98 0 0 1-3 2.9M124.3 328.2a2.98 2.98 0 0 1 3 3 2.98 2.98 0 0 1-3 2.9M127.3 323.2h8M144.3 323.2h24M157.3 331.2h11"/>
</g>
<g font-size="2.5">
<text x="137.6" y="8">Вывод терминала</text>
<text x="203.1" y="6.1">&amp;</text>
<text x="309" y="9.8">ЛФ УВ(n): Ввод</text>
<text x="142.3" y="18">ОВ МУВ</text>
<text x="183.3" y="18.1">1</text>
<text x="203.1" y="22.1">&amp;</text>
<text x="140.2" y="27.9">ОВ ЛФ УВ(n)</text>
<text x="304.8" y="24.9">ЛФ УВ(n): Оперативный</text>
<text x="313.2" y="27">вывод</text>
<text x="248.7" y="40.1">T1</text>
<text x="248.5" y="44.1">TP</text>
<text x="228.1" y="50.1">&amp;</text>
<text x="269.3" y="48.1">1</text>
<text x="284.1" y="48.1">&amp;</text>
<text x="304.3" y="52">ЛФ УВ(n): Срабатывание</text>
<text x="203.3" y="62.1">1</text>
<text x="248.7" y="60.1">S1</text>
<text x="253.9" y="60.1">М</text>
<text x="308.9" y="62">(n):</text>
<text x="313" y="62">сигн</text>
<text x="141.3" y="68">МУВ</text>
<text x="249" y="68.1">R</text>
<text x="5.8" y="94">САЧР: Срабатывание</text>
<text x="76.3" y="92.1">1</text>
<text x="288.3" y="90.1">1</text>
<text x="5.2" y="102">АЧР1 1: Срабатывание</text>
<text x="5.2" y="109.9">АЧР1 2: Срабатывание</text>
<text x="99.2" y="112">АПВН1: Срабатывание</text>
<text x="170.3" y="111.1">1</text>
<text x="5.2" y="117.9">АЧР1 3: Срабатывание</text>
<text x="99.2" y="120">АПВН2: Срабатывание</text>
<text x="5.2" y="125.9">АЧР1 4: Срабатывание</text>
<text x="99.2" y="128">АПВН3: Срабатывание</text>
<text x="195.9" y="128">УВ ОН1: Срабатывание</text>
<text x="267.3" y="127.1">1</text>
<text x="5.2" y="134">АЧР2 1: Срабатывание</text>
<text x="97.6" y="136">УВ1 АПВН: Срабатывание</text>
<text x="195.9" y="136">УВ ОН2: Срабатывание</text>
<text x="5.2" y="142">АЧР2 2: Срабатывание</text>
<text x="97.6" y="144">УВ2 АПВН: Срабатывание</text>
<text x="195.9" y="144">УВ ОН3: Срабатывание</text>
<text x="5.2" y="150">АЧР2 3: Срабатывание</text>
<text x="97.6" y="152">УВ3 АПВН: Срабатывание</text>
<text x="195.9" y="152">УВ ОН4: Срабатывание</text>
<text x="5.2" y="158">АЧР2 4: Срабатывание</text>
<text x="97.6" y="160">УВ4 АПВН: Срабатывание</text>
<text x="195.9" y="160">УВ ОН5: Срабатывание</text>
<text x="5.2" y="166">ЧАПВ1: Срабатывание</text>
<text x="97.6" y="168">УВ5 АПВН: Срабатывание</text>
<text x="195.9" y="168">УВ ОН6: Срабатывание</text>
<text x="5.2" y="174">ЧАПВ2: Срабатывание</text>
<text x="97.6" y="176">УВ6 АПВН: Срабатывание</text>
<text x="195.9" y="176">УВ ОН7: Срабатывание</text>
<text x="5.2" y="182">ЧАПВ3: Срабатывание</text>
<text x="97.6" y="183.9">УВ7 АПВН: Срабатывание</text>
<text x="195.9" y="183.9">УВ ОН8: Срабатывание</text>
<text x="5.2" y="190">ЧАПВ4: Срабатывание</text>
<text x="97.6" y="191.9">УВ8 АПВН: Срабатывание</text>
<text x="195.9" y="191.9">УВ ОН9: Срабатывание</text>
<text x="5.1" y="199.9">АОСН1: Срабатывание</text>
<text x="76.3" y="199.1">1</text>
<text x="97.6" y="199.9">УВ9 АПВН: Срабатывание</text>
<text x="195.3" y="199.9">УВ ОН10: Срабатывание</text>
<text x="5.1" y="207.9">АОСН2: Срабатывание</text>
<text x="97" y="207.9">УВ10 АПВН: Срабатывание</text>
<text x="195.2" y="207.9">УВ ЦВН1: Срабатывание</text>
<text x="5.1" y="215.9">АОСН3: Срабатывание</text>
<text x="97" y="215.9">УВ11 АПВН: Срабатывание</text>
<text x="195.2" y="215.9">УВ ЦВН2: Срабатывание</text>
<text x="3.5" y="224">УВ1 АОСН: Срабатывание</text>
<text x="97" y="224">УВ12 АПВН: Срабатывание</text>
<text x="195.2" y="224">УВ ЦВН3: Срабатывание</text>
<text x="3.5" y="232">УВ2 АОСН: Срабатывание</text>
<text x="97" y="232">УВ13 АПВН: Срабатывание</text>
<text x="195.2" y="232">УВ ЦВН4: Срабатывание</text>
<text x="3.5" y="240">УВ3 АОСН: Срабатывание</text>
<text x="97" y="240">УВ14 АПВН: Срабатывание</text>
<text x="195.2" y="240">УВ ЦВН5: Срабатывание</text>
<text x="3.5" y="248">УВ4 АОСН: Срабатывание</text>
<text x="97" y="248">УВ15 АПВН: Срабатывание</text>
<text x="195.2" y="248">УВ ЦВН6: Срабатывание</text>
<text x="3.5" y="256">УВ5 АОСН: Срабатывание</text>
<text x="195.2" y="256">УВ ЦВН7: Срабатывание</text>
<text x="3.5" y="264">УВ6 АОСН: Срабатывание</text>
<text x="108.7" y="259.9">Вход 1</text>
<text x="170.3" y="259.1">1</text>
<text x="195.2" y="264">УВ ЦВН8: Срабатывание</text>
<text x="108.5" y="267.9">Вход 2</text>
<text x="3.5" y="272">УВ7 АОСН: Срабатывание</text>
<text x="108.5" y="275.9">Вход 3</text>
<text x="195.2" y="272">УВ ЦВН9: Срабатывание</text>
<text x="3.5" y="280">УВ8 АОСН: Срабатывание</text>
<text x="194.7" y="280">УВ ЦВН10: Срабатывание</text>
<text x="3.5" y="288">УВ9 АОСН: Срабатывание</text>
<text x="108.5" y="283.9">Вход 4</text>
<text x="108.5" y="291.9">Вход 5</text>
<text x="2.9" y="296">УВ10 АОСН: Срабатывание</text>
<text x="108.5" y="299.9">Вход 6</text>
<text x="2.9" y="304">УВ11 АОСН: Срабатывание</text>
<text x="2.9" y="312">УВ12 АОСН: Срабатывание</text>
<text x="108.5" y="307.9">Вход 7</text>
<text x="108.5" y="315.9">Вход 8</text>
<text x="2.9" y="320">УВ13 АОСН: Срабатывание</text>
<text x="108.5" y="323.9">Вход 9</text>
<text x="2.9" y="328">УВ14 АОСН: Срабатывание</text>
<text x="2.9" y="336">УВ15 АОСН: Срабатывание</text>
<text x="108" y="331.9">Вход 10</text>
</g>
<g font-size="2.4">
<text x="182.2" y="3.1">SGF1</text>
<text x="235.1" y="49.1">SGF81</text>
<text x="55.2" y="89.1">SGF2</text>
<text x="41.7" y="97.1">SGF3</text>
<text x="55.2" y="105.1">SGF4</text>
<text x="136.1" y="107.1">SGF33</text>
<text x="41.7" y="113.1">SGF5</text>
<text x="148.6" y="115.1">SGF34</text>
<text x="55.2" y="121.1">SGF6</text>
<text x="136.1" y="123.1">SGF35</text>
<text x="233.1" y="123.1">SGF51</text>
<text x="41.7" y="129.1">SGF7</text>
<text x="148.6" y="131.1">SGF36</text>
<text x="245.6" y="131.1">SGF52</text>
<text x="55.2" y="137.1">SGF8</text>
<text x="136.1" y="139.1">SGF37</text>
<text x="233.1" y="139.1">SGF53</text>
<text x="41.7" y="145.1">SGF9</text>
<text x="148.6" y="147.1">SGF38</text>
<text x="245.6" y="147.1">SGF54</text>
<text x="54.6" y="153.1">SGF10</text>
<text x="136.1" y="155.1">SGF39</text>
<text x="233.1" y="155.1">SGF55</text>
<text x="42.2" y="161.1">SGF11</text>
<text x="148.6" y="163.1">SGF40</text>
<text x="245.6" y="163.1">SGF56</text>
<text x="54.6" y="169.1">SGF12</text>
<text x="136.1" y="171.1">SGF41</text>
<text x="233.1" y="171.1">SGF57</text>
<text x="43.1" y="177.1">SGF13</text>
<text x="148.6" y="179.1">SGF42</text>
<text x="245.6" y="179.1">SGF58</text>
<text x="54.6" y="185">SGF14</text>
<text x="136.1" y="187.1">SGF43</text>
<text x="233.1" y="187.1">SGF59</text>
<text x="42.2" y="195.1">SGF15</text>
<text x="148.6" y="195.1">SGF44</text>
<text x="245.6" y="195.1">SGF60</text>
<text x="54.6" y="203.1">SGF16</text>
<text x="136.1" y="203.1">SGF45</text>
<text x="233.1" y="203.1">SGF61</text>
<text x="42.2" y="211.1">SGF17</text>
<text x="148.6" y="211.1">SGF46</text>
<text x="245.6" y="211.1">SGF62</text>
<text x="54.6" y="219.1">SGF18</text>
<text x="136.1" y="219.1">SGF47</text>
<text x="233.1" y="219.1">SGF63</text>
<text x="42.2" y="227.1">SGF19</text>
<text x="148.6" y="227.1">SGF48</text>
<text x="245.6" y="227.1">SGF64</text>
<text x="54.6" y="235.1">SGF20</text>
<text x="136.1" y="235.1">SGF49</text>
<text x="233.1" y="235.1">SGF65</text>
<text x="42.2" y="243.1">SGF21</text>
<text x="148.6" y="243.1">SGF50</text>
<text x="245.6" y="243.1">SGF66</text>
<text x="54.6" y="251.1">SGF22</text>
<text x="233.1" y="251.1">SGF67</text>
<text x="136.1" y="255.1">SGF71</text>
<text x="42.2" y="259">SGF23</text>
<text x="148.6" y="263.1">SGF72</text>
<text x="245.6" y="259">SGF68</text>
<text x="54.6" y="267">SGF24</text>
<text x="233.1" y="267">SGF69</text>
<text x="42.2" y="275">SGF25</text>
<text x="136.1" y="271.1">SGF73</text>
<text x="245.6" y="275">SGF70</text>
<text x="148.6" y="279.1">SGF74</text>
<text x="54.6" y="283">SGF26</text>
<text x="136.1" y="287.1">SGF75</text>
<text x="42.2" y="291">SGF27</text>
<text x="54.6" y="299.1">SGF28</text>
<text x="148.6" y="295.1">SGF76</text>
<text x="137.2" y="303.1">SGF77</text>
<text x="42.2" y="307.1">SGF29</text>
<text x="148.6" y="311.1">SGF78</text>
<text x="54.6" y="315.1">SGF30</text>
<text x="42.2" y="323.1">SGF31</text>
<text x="137.2" y="319.1">SGF79</text>
<text x="148.6" y="327.1">SGF80</text>
<text x="54.6" y="331.1">SGF32</text>
</g>
<g font-size="1.7">
<text x="178.3" y="5">&quot;0&quot;</text>
<text x="182.4" y="5.8">0</text>
<text x="178.3" y="8">&quot;1&quot;</text>
<text x="182.4" y="8.8">1</text>
<text x="240.4" y="51.8">0</text>
<text x="240.4" y="58">2</text>
<text x="240.4" y="54.8">1</text>
<text x="51.3" y="90.9">&quot;0&quot;</text>
<text x="55.4" y="91.8">0</text>
<text x="55.4" y="94.8">1</text>
<text x="38.3" y="98.9">&quot;0&quot;</text>
<text x="42.4" y="99.8">0</text>
<text x="42.4" y="102.8">1</text>
<text x="51.3" y="106.9">&quot;0&quot;</text>
<text x="55.4" y="107.8">0</text>
<text x="55.4" y="110.8">1</text>
<text x="132.2" y="109">&quot;0&quot;</text>
<text x="136.4" y="109.8">0</text>
<text x="136.4" y="112.8">1</text>
<text x="38.3" y="114.9">&quot;0&quot;</text>
<text x="42.4" y="115.8">0</text>
<text x="42.4" y="118.8">1</text>
<text x="145.2" y="116.9">&quot;0&quot;</text>
<text x="149.4" y="117.8">0</text>
<text x="51.3" y="122.9">&quot;0&quot;</text>
<text x="55.4" y="123.8">0</text>
<text x="132.2" y="124.9">&quot;0&quot;</text>
<text x="136.4" y="125.8">0</text>
<text x="149.4" y="120.8">1</text>
<text x="229.2" y="124.9">&quot;0&quot;</text>
<text x="233.4" y="125.8">0</text>
<text x="38.3" y="130.9">&quot;0&quot;</text>
<text x="42.4" y="131.8">0</text>
<text x="55.4" y="126.8">1</text>
<text x="136.4" y="128.8">1</text>
<text x="233.4" y="128.8">1</text>
<text x="42.4" y="134.8">1</text>
<text x="145.2" y="132.9">&quot;0&quot;</text>
<text x="149.4" y="133.8">0</text>
<text x="149.4" y="136.8">1</text>
<text x="242.2" y="132.9">&quot;0&quot;</text>
<text x="246.4" y="133.8">0</text>
<text x="246.4" y="136.8">1</text>
<text x="51.3" y="138.9">&quot;0&quot;</text>
<text x="55.4" y="139.8">0</text>
<text x="55.4" y="142.8">1</text>
<text x="132.2" y="140.9">&quot;0&quot;</text>
<text x="136.4" y="141.8">0</text>
<text x="229.2" y="140.9">&quot;0&quot;</text>
<text x="233.4" y="141.8">0</text>
<text x="38.3" y="146.9">&quot;0&quot;</text>
<text x="42.4" y="147.8">0</text>
<text x="136.4" y="144.8">1</text>
<text x="145.2" y="148.9">&quot;0&quot;</text>
<text x="149.4" y="149.8">0</text>
<text x="233.4" y="144.8">1</text>
<text x="242.2" y="148.9">&quot;0&quot;</text>
<text x="246.4" y="149.8">0</text>
<text x="42.4" y="150.8">1</text>
<text x="51.3" y="154.9">&quot;0&quot;</text>
<text x="55.4" y="155.8">0</text>
<text x="149.4" y="152.8">1</text>
<text x="246.4" y="152.8">1</text>
<text x="55.4" y="158.8">1</text>
<text x="132.2" y="156.9">&quot;0&quot;</text>
<text x="136.4" y="157.8">0</text>
<text x="136.4" y="160.8">1</text>
<text x="229.2" y="156.9">&quot;0&quot;</text>
<text x="233.4" y="157.8">0</text>
<text x="233.4" y="160.8">1</text>
<text x="38.3" y="162.9">&quot;0&quot;</text>
<text x="42.4" y="163.8">0</text>
<text x="42.4" y="166.8">1</text>
<text x="145.2" y="164.9">&quot;0&quot;</text>
<text x="149.4" y="165.8">0</text>
<text x="242.2" y="164.9">&quot;0&quot;</text>
<text x="246.4" y="165.8">0</text>
<text x="51.3" y="170.9">&quot;0&quot;</text>
<text x="55.4" y="171.8">0</text>
<text x="132.2" y="172.9">&quot;0&quot;</text>
<text x="136.4" y="173.8">0</text>
<text x="149.4" y="168.8">1</text>
<text x="229.2" y="172.9">&quot;0&quot;</text>
<text x="233.4" y="173.8">0</text>
<text x="246.4" y="168.8">1</text>
<text x="38.3" y="179">&quot;0&quot;</text>
<text x="42.4" y="179.8">0</text>
<text x="55.4" y="174.8">1</text>
<text x="136.4" y="176.8">1</text>
<text x="233.4" y="176.8">1</text>
<text x="42.4" y="182.8">1</text>
<text x="145.2" y="180.9">&quot;0&quot;</text>
<text x="149.4" y="181.8">0</text>
<text x="149.4" y="184.8">1</text>
<text x="242.2" y="180.9">&quot;0&quot;</text>
<text x="246.4" y="181.8">0</text>
<text x="246.4" y="184.8">1</text>
<text x="51.3" y="187">&quot;0&quot;</text>
<text x="55.4" y="187.8">0</text>
<text x="55.4" y="190.8">1</text>
<text x="132.2" y="188.9">&quot;0&quot;</text>
<text x="136.4" y="189.8">0</text>
<text x="229.2" y="188.9">&quot;0&quot;</text>
<text x="233.4" y="189.8">0</text>
<text x="38.3" y="196.9">&quot;0&quot;</text>
<text x="42.4" y="197.8">0</text>
<text x="136.4" y="192.8">1</text>
<text x="145.2" y="196.9">&quot;0&quot;</text>
<text x="149.4" y="197.8">0</text>
<text x="233.4" y="192.8">1</text>
<text x="242.2" y="196.9">&quot;0&quot;</text>
<text x="246.4" y="197.8">0</text>
<text x="42.4" y="200.8">1</text>
<text x="149.4" y="200.8">1</text>
<text x="246.4" y="200.8">1</text>
<text x="51.3" y="204.9">&quot;0&quot;</text>
<text x="55.4" y="205.8">0</text>
<text x="55.4" y="208.8">1</text>
<text x="132.2" y="204.9">&quot;0&quot;</text>
<text x="136.4" y="205.8">0</text>
<text x="136.4" y="208.8">1</text>
<text x="229.2" y="204.9">&quot;0&quot;</text>
<text x="233.4" y="205.8">0</text>
<text x="233.4" y="208.8">1</text>
<text x="38.3" y="212.9">&quot;0&quot;</text>
<text x="42.4" y="213.8">0</text>
<text x="145.2" y="212.9">&quot;0&quot;</text>
<text x="149.4" y="213.8">0</text>
<text x="242.2" y="212.9">&quot;0&quot;</text>
<text x="246.4" y="213.8">0</text>
<text x="42.4" y="216.8">1</text>
<text x="51.3" y="220.9">&quot;0&quot;</text>
<text x="55.4" y="221.8">0</text>
<text x="132.2" y="220.9">&quot;0&quot;</text>
<text x="136.4" y="221.8">0</text>
<text x="149.4" y="216.8">1</text>
<text x="229.2" y="220.9">&quot;0&quot;</text>
<text x="233.4" y="221.8">0</text>
<text x="246.4" y="216.8">1</text>
<text x="55.4" y="224.8">1</text>
<text x="136.4" y="224.8">1</text>
<text x="233.4" y="224.8">1</text>
<text x="38.3" y="228.9">&quot;0&quot;</text>
<text x="42.4" y="229.8">0</text>
<text x="42.4" y="232.8">1</text>
<text x="145.2" y="228.9">&quot;0&quot;</text>
<text x="149.4" y="229.8">0</text>
<text x="149.4" y="232.8">1</text>
<text x="242.2" y="228.9">&quot;0&quot;</text>
<text x="246.4" y="229.8">0</text>
<text x="246.4" y="232.8">1</text>
<text x="51.3" y="236.9">&quot;0&quot;</text>
<text x="55.4" y="237.8">0</text>
<text x="132.2" y="236.9">&quot;0&quot;</text>
<text x="136.4" y="237.8">0</text>
<text x="229.2" y="236.9">&quot;0&quot;</text>
<text x="233.4" y="237.8">0</text>
<text x="38.3" y="244.9">&quot;0&quot;</text>
<text x="42.4" y="245.8">0</text>
<text x="55.4" y="240.8">1</text>
<text x="136.4" y="240.8">1</text>
<text x="145.2" y="244.9">&quot;0&quot;</text>
<text x="149.4" y="245.8">0</text>
<text x="233.4" y="240.8">1</text>
<text x="242.2" y="244.9">&quot;0&quot;</text>
<text x="246.4" y="245.8">0</text>
<text x="42.4" y="248.8">1</text>
<text x="149.4" y="248.8">1</text>
<text x="246.4" y="248.8">1</text>
<text x="51.3" y="252.9">&quot;0&quot;</text>
<text x="55.4" y="253.8">0</text>
<text x="55.4" y="256.8">1</text>
<text x="132.2" y="257">&quot;0&quot;</text>
<text x="136.4" y="257.8">0</text>
<text x="229.2" y="252.9">&quot;0&quot;</text>
<text x="233.4" y="253.8">0</text>
<text x="233.4" y="256.8">1</text>
<text x="38.3" y="261">&quot;0&quot;</text>
<text x="42.4" y="261.8">0</text>
<text x="136.4" y="260.8">1</text>
<text x="242.2" y="261">&quot;0&quot;</text>
<text x="246.4" y="261.8">0</text>
<text x="42.4" y="264.8">1</text>
<text x="51.3" y="269">&quot;0&quot;</text>
<text x="55.4" y="269.8">0</text>
<text x="145.2" y="264.9">&quot;0&quot;</text>
<text x="149.4" y="265.8">0</text>
<text x="149.4" y="268.8">1</text>
<text x="229.2" y="269">&quot;0&quot;</text>
<text x="233.4" y="269.8">0</text>
<text x="246.4" y="264.8">1</text>
<text x="55.4" y="272.8">1</text>
<text x="132.2" y="272.9">&quot;0&quot;</text>
<text x="136.4" y="273.8">0</text>
<text x="233.4" y="272.8">1</text>
<text x="38.3" y="277">&quot;0&quot;</text>
<text x="42.4" y="277.8">0</text>
<text x="42.4" y="280.8">1</text>
<text x="136.4" y="276.8">1</text>
<text x="145.2" y="280.9">&quot;0&quot;</text>
<text x="149.4" y="281.8">0</text>
<text x="242.2" y="277">&quot;0&quot;</text>
<text x="246.4" y="277.8">0</text>
<text x="246.4" y="280.8">1</text>
<text x="51.3" y="285">&quot;0&quot;</text>
<text x="55.4" y="285.8">0</text>
<text x="149.4" y="284.8">1</text>
<text x="38.3" y="293">&quot;0&quot;</text>
<text x="42.4" y="293.8">0</text>
<text x="55.4" y="288.8">1</text>
<text x="132.2" y="288.9">&quot;0&quot;</text>
<text x="136.4" y="289.8">0</text>
<text x="136.4" y="292.8">1</text>
<text x="42.4" y="296.8">1</text>
<text x="145.2" y="296.9">&quot;0&quot;</text>
<text x="149.4" y="297.8">0</text>
<text x="51.3" y="301">&quot;0&quot;</text>
<text x="55.4" y="301.8">0</text>
<text x="55.4" y="304.8">1</text>
<text x="132.2" y="304.9">&quot;0&quot;</text>
<text x="136.4" y="305.8">0</text>
<text x="149.4" y="300.8">1</text>
<text x="38.3" y="309">&quot;0&quot;</text>
<text x="42.4" y="309.8">0</text>
<text x="136.4" y="308.8">1</text>
<text x="42.4" y="312.8">1</text>
<text x="51.3" y="317">&quot;0&quot;</text>
<text x="55.4" y="317.8">0</text>
<text x="145.2" y="312.9">&quot;0&quot;</text>
<text x="149.4" y="313.8">0</text>
<text x="149.4" y="316.8">1</text>
<text x="55.4" y="320.8">1</text>
<text x="132.2" y="320.9">&quot;0&quot;</text>
<text x="136.4" y="321.8">0</text>
<text x="38.3" y="325">&quot;0&quot;</text>
<text x="42.4" y="325.8">0</text>
<text x="42.4" y="328.8">1</text>
<text x="136.4" y="324.8">1</text>
<text x="145.2" y="328.9">&quot;0&quot;</text>
<text x="149.4" y="329.8">0</text>
<text x="51.3" y="333">&quot;0&quot;</text>
<text x="55.4" y="333.8">0</text>
<text x="149.4" y="332.8">1</text>
<text x="55.4" y="336.8">1</text>
</g>
</svg>
